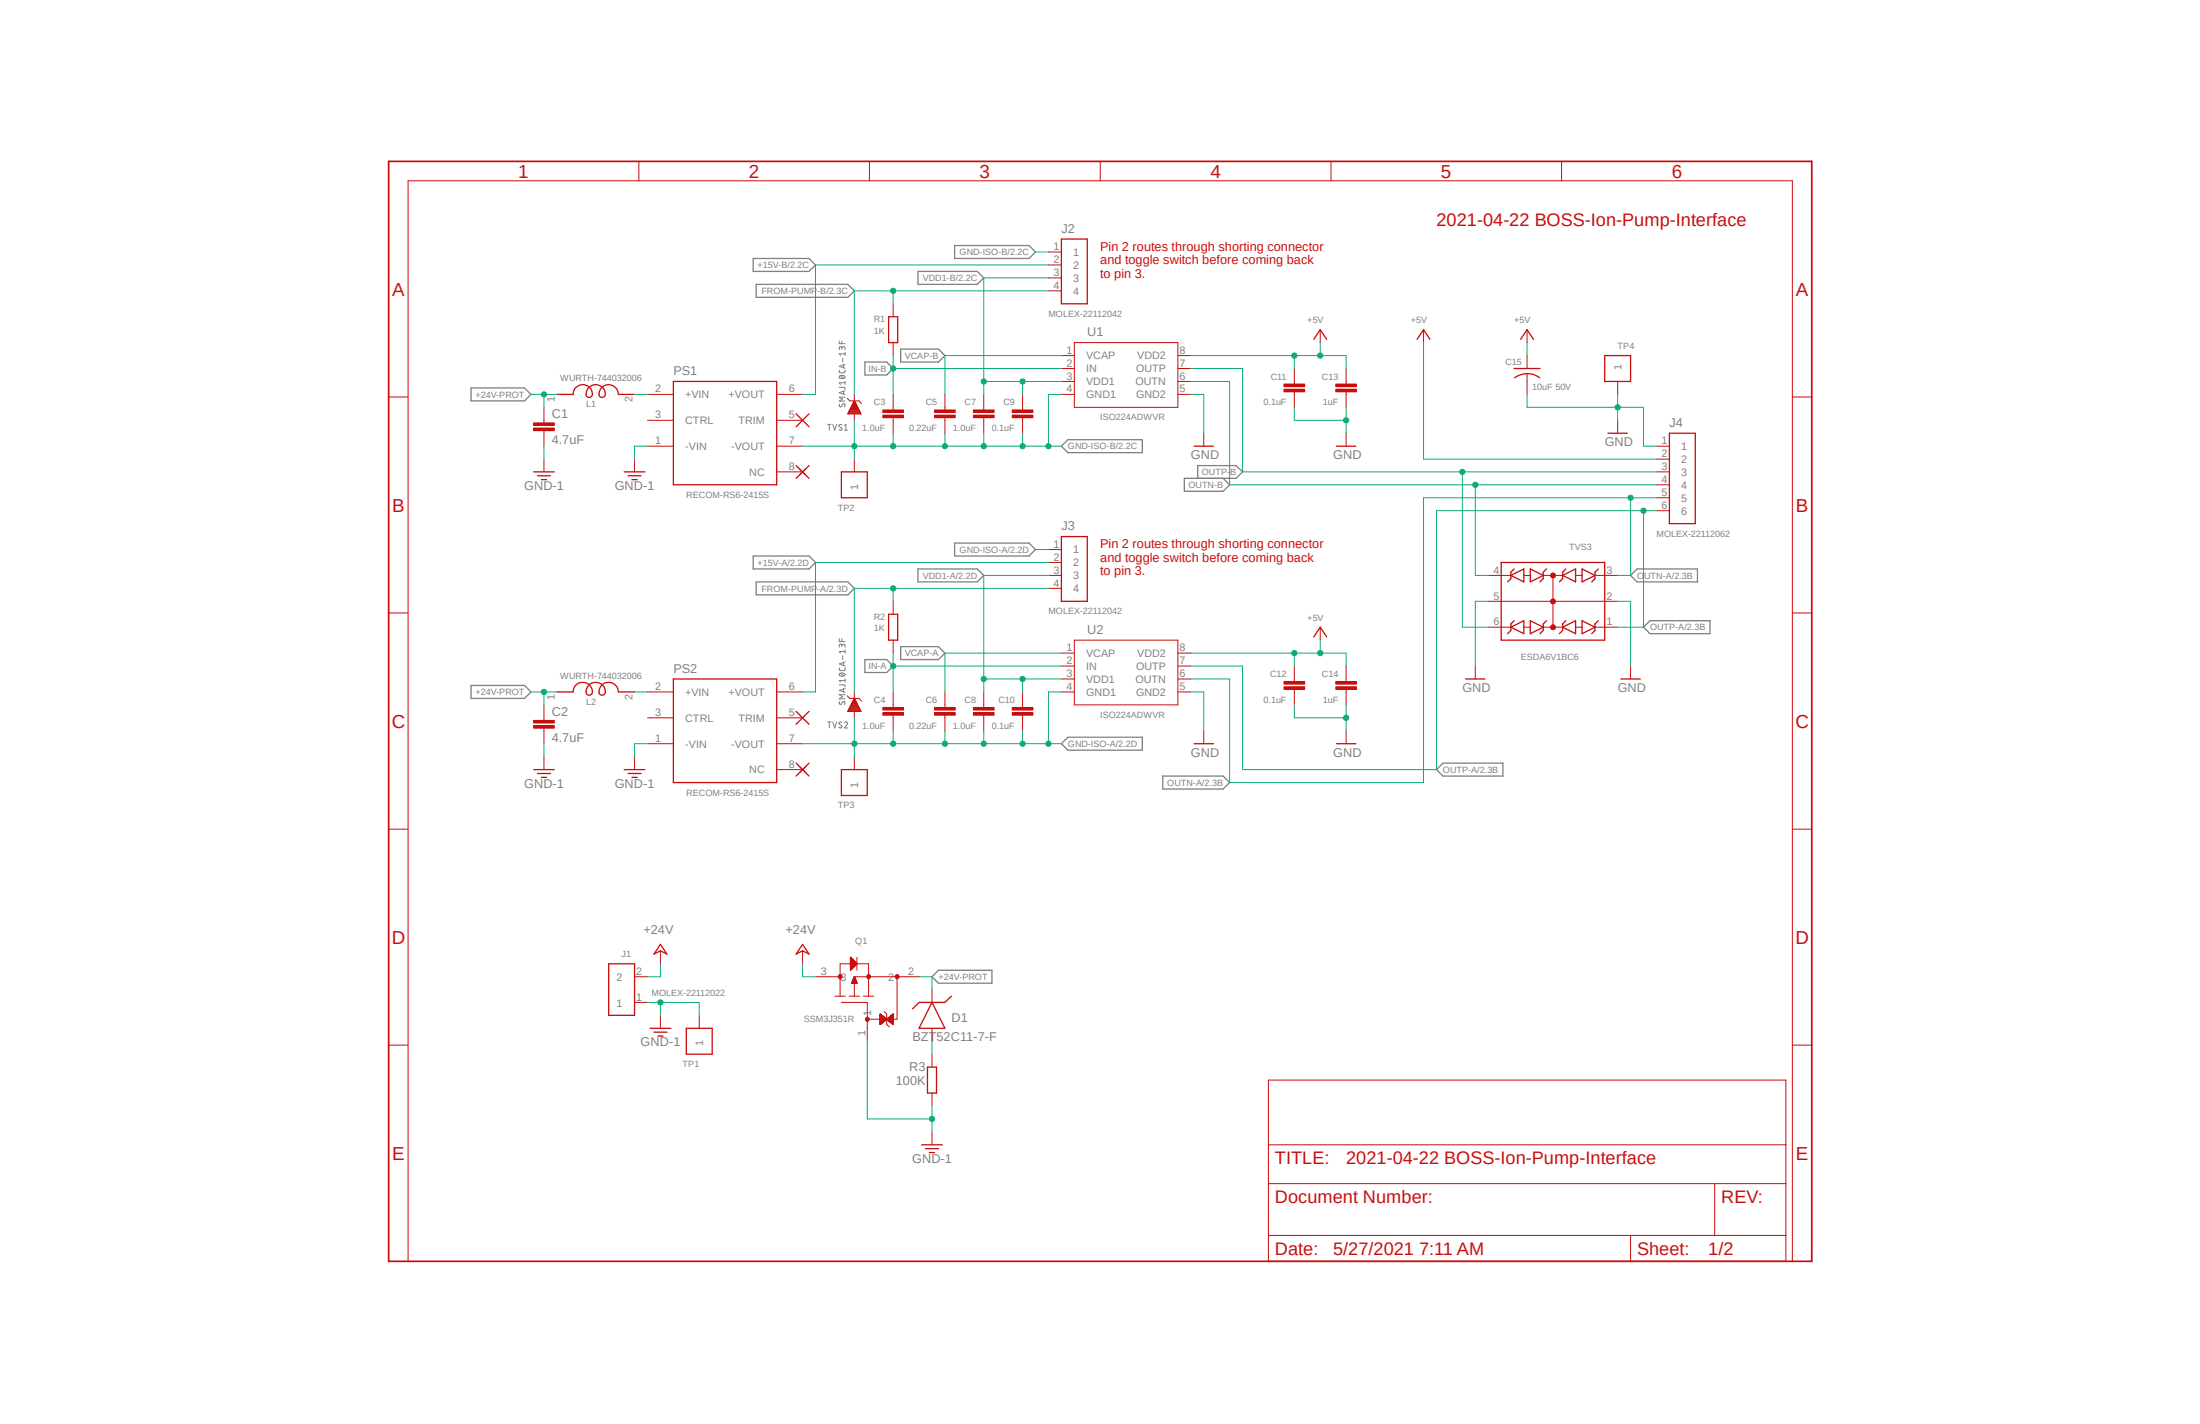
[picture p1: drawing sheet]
<svg xmlns="http://www.w3.org/2000/svg" width="432mm" height="279mm" viewBox="0 0 432 279" stroke-linecap="round" stroke-linejoin="round" font-family="sans-serif">
<path d="M75.8 31.3l280.2 216.7M356 31.3l-280.2 216.7" fill="none" stroke="#fff" stroke-width=".2"/>
<g fill="none" stroke="#808080" stroke-width=".2">
<path d="M164.7 76h1l.2 .4M164.7 72.6l.1 .5 .2 .1 .7-.1 .2-.5M164.7 66.9v.5h1.2M164.8 73.8l.7-.1 .4 .3a.65 .65 0 0 1-1.2 0zM164.8 79.3l-.1 .4 .3 .1 .5-.6h.2l.2 .3-.2 .3M165 73.7l.6 .6M165.2 68.3l.1-.1a.31 .31 0 0 1 .3-.2 .31 .31 0 0 1 .3 .3v.3M165.2 68.5v-.4l-.3-.1-.1 .1-.1 .5M165.2 66.9v.5M165.4 70.3v.7M165.6 71.6v.6M165.6 76.8v.5"/>
<path d="M165.9 77.9h-1.2l.7 .4-.7 .4h1.2M165.9 76.7l-1.2 .3 1.2 .4M165.9 69.1v.7M165.9 74.8v.6M165.9 75.1h-1.2l.3 .3M165.9 71.5l-1.2 .4 1.2 .4M165.9 69.4h-1.2l.3 .4M162.4 83.3h.7M162.8 83.3v1.1M163.4 83.3l.4 1.1 .4-1.1M165.2 83.4l-.3-.1-.3 .2 .6 .5v.3l-.1 .1-.5-.1M165.7 83.5l.3-.2v1.1"/>
<path d="M165.7 84.4h.7M164.7 134.4h1l.2 .3M164.7 131l.1 .5 .2 .1 .7-.1 .2-.5M164.7 125.3v.6h1.2M164.8 137.7l-.1 .4 .3 .1 .5-.6h.2a.41 .41 0 0 1 0 .7M164.8 132.1l.5-.1 .5 .2a.53 .53 0 0 1-.5 .5 .53 .53 0 0 1-.5-.5zM165 132.1l.6 .5M165.2 126.7a.32 .32 0 0 1 .3-.3 .32 .32 0 0 1 .4 .3v.3M165.2 126.9v-.4l-.3-.1-.2 .2v.4M165.2 125.3v.6M165.4 128.7v.8M165.6 130v.6"/>
<path d="M165.6 135.2v.6M165.9 127.5v.6M165.9 133.2v.6M165.9 136.3h-1.2l.7 .4-.7 .4h1.2M165.9 135.1l-1.2 .4 1.2 .3M165.9 133.5h-1.2l.3 .3M165.9 129.9l-1.2 .4 1.2 .4M165.9 127.8h-1.2l.3 .3M162.4 141.6h.7M162.8 141.6v1.2M163.4 141.6l.4 1.2 .4-1.2M165.2 141.8l-.3-.2-.3 .3 .5 .4 .1 .4-.2 .1-.4-.1"/>
<path d="M165.7 141.9a.32 .32 0 0 1 .5-.2 .32 .32 0 0 1 .1 .5l-.6 .6h.7"/>
</g>
<g fill="none" stroke="#808080" stroke-width=".25">
<path d="M147.8 50.7h11l1.3 1.3-1.3 1.3h-11zM148.4 55.8h18l1.3 1.3-1.3 1.2h-18zM180.2 53.3h11.6l1.3 1.2-1.3 1.3h-11.6zM187.4 48.2h14.6l1.2 1.2-1.2 1.3h-14.6zM92.5 76.1h10.5l1.2 1.3-1.2 1.3h-10.5zM169.8 71h4.2l1.3 1.3-1.3 1.3h-4.2zM176.8 68.5h7.4l1.3 1.3-1.3 1.2h-7.4zM209.6 86.3h14.6v2.5h-14.6l-1.3-1.3zM235.1 93.9v-2.5h7.5l1.3 1.2-1.3 1.3h-10.1v2.5h7.6l1.2-1.3-1.2-1.2M147.8 109.1h11l1.3 1.3-1.3 1.2h-11zM148.4 114.2h18l1.3 1.2-1.3 1.3h-18zM180.2 111.6h11.6l1.3 1.3-1.3 1.3h-11.6z"/>
<path d="M187.4 106.6h14.6l1.2 1.2-1.2 1.3h-14.6zM320 112.9l1.3-1.3h11.9v2.6h-11.9zM92.5 134.5h10.5l1.2 1.3-1.2 1.2h-10.5zM169.8 129.4h4.2l1.3 1.3-1.3 1.3h-4.2zM176.8 126.9h7.4l1.3 1.2-1.3 1.3h-7.4zM322.6 123.1l1.2-1.3h11.8v2.5h-11.8zM209.6 144.7h14.6v2.5h-14.6l-1.3-1.3zM228.2 152.3h11.9l1.2 1.2-1.2 1.3h-11.9zM281.9 151l1.3-1.3h11.8v2.6h-11.8zM182.9 191.6l1.3-1.2h10.5v2.5h-10.5z"/>
</g>
<path d="M109.3 77.4h3.2a1.88 1.88 0 0 1 2-1.9 1.88 1.88 0 0 1 1.7 2.1 .62 .62 0 0 1-.7 .4 .62 .62 0 0 1-.5-.6 1.88 1.88 0 0 1 2-1.9 1.88 1.88 0 0 1 1.7 2.1 .62 .62 0 0 1-.6 .4 .62 .62 0 0 1-.5-.6 1.91 1.91 0 0 1 1.9-1.9 1.91 1.91 0 0 1 1.9 1.9h3.1M132.2 74.8h20.2v20.3h-20.2z" fill="none" stroke="#c90d0c" stroke-width=".25"/>
<g fill="none" stroke="#c90d0c" stroke-width=".2">
<path d="M127.1 77.4h5.1M152.4 77.4h5.1M208.3 77.4h2.6M208.3 69.8h2.6M208.3 72.3h2.6M208.3 74.8h2.6M210.9 67.2h20.3v12.7h-20.3zM231.2 77.4h2.5M231.2 69.8h2.5M231.2 72.3h2.5M231.2 74.8h2.5M106.8 82.5v.5"/>
<path d="M106.8 84.5v.5M127.1 87.5h5.1M127.1 82.5h5.1M152.4 87.5h5.1M152.4 82.5h5.1M152.4 92.6h5.1M156.9 92l1.3 1.2M158.2 92l-1.3 1.2"/>
</g>
<path d="M104.7 84h4.1v.5h-4.1z" fill-rule="evenodd" fill="#c90d0c"/>
<path d="M104.7 84h4.1v.5h-4.1z" fill="none" stroke="#c90d0c" stroke-width=".2"/>
<path d="M104.7 83h4.1v.5h-4.1z" fill-rule="evenodd" fill="#c90d0c"/>
<path d="M106.8 79.9v2.6M264.2 74.8v.6M264.2 76.9v.5M104.7 83h4.1v.5h-4.1zM106.8 85v2.5M236.3 85v2.5" fill="none" stroke="#c90d0c" stroke-width=".2"/>
<path d="M234.4 87.5h3.8" fill="none" stroke="#c90d0c" stroke-width=".25"/>
<path d="M262.2 76.4h4v.5h-4z" fill-rule="evenodd" fill="#c90d0c"/>
<path d="M262.2 76.4h4v.5h-4z" fill="none" stroke="#c90d0c" stroke-width=".2"/>
<path d="M262.2 75.4h4v.5h-4z" fill-rule="evenodd" fill="#c90d0c"/>
<path d="M254 74.8v.6M254 76.9v.5M262.2 75.4h4v.5h-4zM264.2 72.3v2.5M264.2 77.4v2.5" fill="none" stroke="#c90d0c" stroke-width=".2"/>
<path d="M252 76.4h4.1v.5h-4.1z" fill-rule="evenodd" fill="#c90d0c"/>
<path d="M252 76.4h4.1v.5h-4.1z" fill="none" stroke="#c90d0c" stroke-width=".2"/>
<path d="M252 75.4h4.1v.5h-4.1z" fill-rule="evenodd" fill="#c90d0c"/>
<path d="M175.3 79.9v.5M252 75.4h4.1v.5h-4.1zM254 72.3v2.5M254 77.4v2.5M259.1 64.7v2.5M106.8 90.1v2.5M124.5 90.1v2.5M175.3 82v.5M264.2 85v2.5M129.6 199.2v2.6" fill="none" stroke="#c90d0c" stroke-width=".2"/>
<path d="M257.9 66.6l1.2-1.9 1.3 1.9M104.7 92.6h4.1M105.5 93.3h2.5M106.3 94.1h1M122.5 92.6h4.1M123.3 93.3h2.5M124 94.1h1.1M262.3 87.5h3.8M127.6 201.8h4.1M128.4 202.5h2.5M129.1 203.3h1" fill="none" stroke="#c90d0c" stroke-width=".25"/>
<path d="M173.3 81.4h4v.6h-4z" fill-rule="evenodd" fill="#c90d0c"/>
<path d="M173.3 81.4h4v.6h-4z" fill="none" stroke="#c90d0c" stroke-width=".2"/>
<path d="M173.3 80.4h4v.5h-4z" fill-rule="evenodd" fill="#c90d0c"/>
<g fill="none" stroke="#c90d0c" stroke-width=".2">
<path d="M175.3 59.6v2.5M205.8 49.4h2.5M205.8 52h2.5M205.8 54.5h2.5M205.8 57.1h2.5M175.3 67.2v2.6M175.3 77.4v2.5M173.3 80.4h4v.5h-4zM175.3 82.5v2.5M127.1 135.8h5.1M152.4 135.8h5.1M208.3 135.8h2.6"/>
<path d="M208.3 128.1h2.6M208.3 130.7h2.6M208.3 133.2h2.6M210.9 125.6h20.3v12.7h-20.3zM231.2 135.8h2.5M231.2 128.1h2.5M231.2 130.7h2.5M231.2 133.2h2.5M106.8 140.8v.6M106.8 142.9v.5M127.1 145.9h5.1M127.1 140.8h5.1"/>
<path d="M152.4 145.9h5.1M152.4 140.8h5.1M152.4 151h5.1M156.9 150.4l1.3 1.2M158.2 150.4l-1.3 1.2"/>
</g>
<path d="M208.3 46.9h5.1v12.7h-5.1zM174.4 62.1h1.8v5.1h-1.8zM109.3 135.8h3.2a1.88 1.88 0 0 1 2-1.9 1.88 1.88 0 0 1 1.7 2.2 .62 .62 0 0 1-.7 .3 .62 .62 0 0 1-.5-.6 1.88 1.88 0 0 1 2-1.9 1.88 1.88 0 0 1 1.7 2.2 .62 .62 0 0 1-.7 .3 .62 .62 0 0 1-.4-.6 1.91 1.91 0 0 1 1.9-1.9 1.91 1.91 0 0 1 1.9 1.9h3.1M132.2 133.2h20.2v20.3h-20.2z" fill="none" stroke="#c90d0c" stroke-width=".25"/>
<path d="M104.7 142.4h4.1v.5h-4.1z" fill-rule="evenodd" fill="#c90d0c"/>
<path d="M104.7 142.4h4.1v.5h-4.1z" fill="none" stroke="#c90d0c" stroke-width=".2"/>
<path d="M104.7 141.4h4.1v.5h-4.1z" fill-rule="evenodd" fill="#c90d0c"/>
<path d="M106.8 138.3v2.5M264.2 133.2v.5M264.2 135.3v.5M104.7 141.4h4.1v.5h-4.1zM106.8 143.4v2.5M236.3 143.4v2.5" fill="none" stroke="#c90d0c" stroke-width=".2"/>
<path d="M234.4 145.9h3.8" fill="none" stroke="#c90d0c" stroke-width=".25"/>
<path d="M262.2 134.7h4v.6h-4z" fill-rule="evenodd" fill="#c90d0c"/>
<path d="M262.2 134.7h4v.6h-4z" fill="none" stroke="#c90d0c" stroke-width=".2"/>
<path d="M262.2 133.7h4v.5h-4z" fill-rule="evenodd" fill="#c90d0c"/>
<path d="M254 133.2v.5M254 135.3v.5M262.2 133.7h4v.5h-4zM264.2 130.7v2.5M264.2 135.8v2.5" fill="none" stroke="#c90d0c" stroke-width=".2"/>
<path d="M252 134.7h4.1v.6h-4.1z" fill-rule="evenodd" fill="#c90d0c"/>
<path d="M252 134.7h4.1v.6h-4.1z" fill="none" stroke="#c90d0c" stroke-width=".2"/>
<path d="M252 133.7h4.1v.5h-4.1z" fill-rule="evenodd" fill="#c90d0c"/>
<path d="M175.3 138.3v.5M252 133.7h4.1v.5h-4.1zM254 130.7v2.5M254 135.8v2.5M259.1 123.1v2.5M106.8 148.5v2.5M124.5 148.5v2.5M175.3 140.3v.5M264.2 143.4v2.5" fill="none" stroke="#c90d0c" stroke-width=".2"/>
<path d="M257.9 125l1.2-1.9 1.3 1.9M104.7 151h4.1M105.5 151.8h2.5M106.3 152.5h1M122.5 151h4.1M123.3 151.8h2.5M124 152.5h1.1M262.3 145.9h3.8" fill="none" stroke="#c90d0c" stroke-width=".25"/>
<path d="M173.3 139.8h4v.5h-4z" fill-rule="evenodd" fill="#c90d0c"/>
<path d="M173.3 139.8h4v.5h-4z" fill="none" stroke="#c90d0c" stroke-width=".2"/>
<path d="M173.3 138.8h4v.5h-4z" fill-rule="evenodd" fill="#c90d0c"/>
<g fill="none" stroke="#c90d0c" stroke-width=".2">
<path d="M185.5 79.9v.5M279.4 64.7v2.5M185.5 82v.5M317.5 82.5v2.5M325.1 87.5h2.6M325.1 90.1h2.6M325.1 92.6h2.6M325.1 95.1h2.6M325.1 97.7h2.6M175.3 118v2.5M205.8 107.8h2.5M205.8 110.4h2.5"/>
<path d="M205.8 112.9h2.5M205.8 115.4h2.5M325.1 100.2h2.6M173.3 138.8h4v.5h-4zM175.3 125.6v2.5M175.3 135.8v2.5M175.3 140.8v2.6M124.5 196.7h2.6M124.5 191.6h2.6M129.6 186.6v2.5"/>
</g>
<path d="M278.1 66.6l1.3-1.9 1.3 1.9M315.6 85h3.8M327.7 85h5v17.7h-5zM208.3 105.3h5.1v12.7h-5.1zM174.4 120.5h1.8v5.1h-1.8zM119.5 189.1h5v10.1h-5zM129.6 185.3l1.3 1.9-1.3-.6-1.2 .6z" fill="none" stroke="#c90d0c" stroke-width=".25"/>
<path d="M183.4 81.4h4.1v.6h-4.1z" fill-rule="evenodd" fill="#c90d0c"/>
<path d="M183.4 81.4h4.1v.6h-4.1z" fill="none" stroke="#c90d0c" stroke-width=".2"/>
<path d="M183.4 80.4h4.1v.5h-4.1z" fill-rule="evenodd" fill="#c90d0c"/>
<path d="M185.5 77.4v2.5M193.1 79.9v.5M183.4 80.4h4.1v.5h-4.1zM185.5 82.5v2.5M193.1 82v.5" fill="none" stroke="#c90d0c" stroke-width=".2"/>
<path d="M191.1 81.4h4v.6h-4z" fill-rule="evenodd" fill="#c90d0c"/>
<path d="M191.1 81.4h4v.6h-4z" fill="none" stroke="#c90d0c" stroke-width=".2"/>
<path d="M191.1 80.4h4v.5h-4z" fill-rule="evenodd" fill="#c90d0c"/>
<path d="M193.1 77.4v2.5M200.7 79.9v.5M191.1 80.4h4v.5h-4zM193.1 82.5v2.5M200.7 82v.5" fill="none" stroke="#c90d0c" stroke-width=".2"/>
<path d="M198.7 81.4h4v.6h-4z" fill-rule="evenodd" fill="#c90d0c"/>
<path d="M198.7 81.4h4v.6h-4z" fill="none" stroke="#c90d0c" stroke-width=".2"/>
<path d="M198.7 80.4h4v.5h-4z" fill-rule="evenodd" fill="#c90d0c"/>
<path d="M200.7 77.4v2.5M198.7 80.4h4v.5h-4zM200.7 82.5v2.5M185.5 138.3v.5M185.5 140.3v.5" fill="none" stroke="#c90d0c" stroke-width=".2"/>
<path d="M183.4 139.8h4.1v.5h-4.1z" fill-rule="evenodd" fill="#c90d0c"/>
<path d="M183.4 139.8h4.1v.5h-4.1z" fill="none" stroke="#c90d0c" stroke-width=".2"/>
<path d="M183.4 138.8h4.1v.5h-4.1z" fill-rule="evenodd" fill="#c90d0c"/>
<path d="M183.4 138.8h4.1v.5h-4.1zM185.5 135.8v2.5M193.1 138.3v.5M185.5 140.8v2.6M193.1 140.3v.5" fill="none" stroke="#c90d0c" stroke-width=".2"/>
<path d="M191.1 139.8h4v.5h-4z" fill-rule="evenodd" fill="#c90d0c"/>
<path d="M191.1 139.8h4v.5h-4z" fill="none" stroke="#c90d0c" stroke-width=".2"/>
<path d="M191.1 138.8h4v.5h-4z" fill-rule="evenodd" fill="#c90d0c"/>
<path d="M191.1 138.8h4v.5h-4zM193.1 135.8v2.5M200.7 138.3v.5M193.1 140.8v2.6M200.7 140.3v.5" fill="none" stroke="#c90d0c" stroke-width=".2"/>
<path d="M198.7 139.8h4v.5h-4z" fill-rule="evenodd" fill="#c90d0c"/>
<path d="M198.7 139.8h4v.5h-4z" fill="none" stroke="#c90d0c" stroke-width=".2"/>
<path d="M198.7 138.8h4v.5h-4z" fill-rule="evenodd" fill="#c90d0c"/>
<g fill="none" stroke="#c90d0c" stroke-width=".2">
<path d="M166.3 78.1l.5 .6h1.8l.5 .5M167.7 77.4v1.3M167.7 81.2v1.3M294.6 112.9h1.9M294.6 118h20.4M299.1 112.9h1.3M302.9 112.9h3.8M304.8 112.9v10.2M309.2 112.9h1.3M313.1 112.9h1.9M166.3 136.5l.5 .5h1.8l.5 .5M167.7 135.8v1.2"/>
<path d="M167.7 139.6v1.2M198.7 138.8h4v.5h-4zM200.7 135.8v2.5M294.6 123.1h1.9M299.1 123.1h1.3M302.9 123.1h3.8M309.2 123.1h1.3M313.1 123.1h1.9M200.7 140.8v2.6"/>
</g>
<g fill="none" stroke="#c90d0c" stroke-width=".25">
<path d="M167 79.9h1.4M167.1 79.8h1.1M167.3 79.5h.8M167.3 79.4h.8M167.4 79.2h.6M167.5 79h.4M167.6 78.8h.2M167.7 78.7l1.3 2.5h-2.6zM166.5 81.1h2.4M166.6 80.9h2.2M166.7 80.7h2M166.8 80.5h1.8"/>
<path d="M166.9 80.3h1.6M167 80.1h1.4M294.6 110.4h20.4v15.2h-20.4zM296.5 112.9l2.6-1.3v2.6zM297.2 111.6l-.7 .7v1.2l-.6 .7M300.4 111.6l2.5 1.3-2.5 1.3zM303.5 111.6l-.6 .7v1.2l-.6 .7M306.7 112.9l2.5-1.3v2.6zM307.3 111.6l-.6 .7v1.2l-.6 .7M310.5 111.6l2.6 1.3-2.6 1.3zM313.7 111.6l-.6 .7v1.2l-.7 .7M166.5 139.3h2.3"/>
<path d="M166.6 139.1h2.1M166.8 138.9h1.9M166.8 138.8h1.8M166.9 138.6h1.5M167 138.4h1.4M167.1 138.2h1.2M167.2 138h1M167.3 137.8h.8M167.4 137.6h.6M167.5 137.4h.4M167.6 137.2h.2M167.7 137l1.3 2.6h-2.6z"/>
<path d="M167.7 137v.1M296.5 123.1l2.6-1.3v2.5zM297.2 121.8l-.7 .6v1.3l-.6 .6M300.4 121.8l2.5 1.3-2.5 1.2zM303.5 121.8l-.6 .6v1.3l-.6 .6M306.7 123.1l2.5-1.3v2.5zM307.3 121.8l-.6 .6v1.3l-.6 .6M310.5 121.8l2.6 1.3-2.6 1.2zM313.7 121.8l-.6 .6v1.3l-.7 .6"/>
</g>
<path d="M304.5 122.7l.3-.1 .4 .1 .1 .4-.1 .3-.4 .2-.3-.2-.2-.3z" fill-rule="evenodd" fill="#c90d0c"/>
<path d="M304.5 122.7l.3-.1 .4 .1 .1 .4-.1 .3-.4 .2-.3-.2-.2-.3z" fill="none" stroke="#c90d0c" stroke-width=".2"/>
<path d="M304.5 117.6l.3-.1 .4 .1 .1 .4-.1 .4-.4 .1-.3-.1-.2-.4z" fill-rule="evenodd" fill="#c90d0c"/>
<path d="M304.5 117.6l.3-.1 .4 .1 .1 .4-.1 .4-.4 .1-.3-.1-.2-.4z" fill="none" stroke="#c90d0c" stroke-width=".2"/>
<path d="M304.5 112.6l.3-.2 .4 .2 .1 .3-.1 .4-.4 .1-.3-.1-.2-.4z" fill-rule="evenodd" fill="#c90d0c"/>
<g fill="none" stroke="#c90d0c" stroke-width=".2">
<path d="M125.4 31.7v3.8M170.6 31.7v3.8M215.9 31.7v3.8M261.2 31.7v3.8M306.5 31.7v3.8M76.3 77.9h3.8M299.7 64.7v2.5M299.7 69.8v2.5M299.7 73.3v4.1M317.5 74.8v2.6M351.8 77.9h3.8M167.7 90.1v2.5"/>
<path d="M292.1 112.9h2.5M292.1 118h2.5M304.5 112.6l.3-.2 .4 .2 .1 .3-.1 .4-.4 .1-.3-.1-.2-.4zM315 112.9h2.5M315 118h2.5M76.3 120.3h3.8M289.6 130.7v2.5M292.1 123.1h2.5M315 123.1h2.5M320 130.7v2.5M351.8 120.3h3.8M167.7 148.5v2.5"/>
<path d="M76.3 162.7h3.8M351.8 162.7h3.8M137.2 199.2v2.6M157.5 186.6v2.5M160.1 191.6h4.8M163.9 195.5h2M164.9 195.5v-6.4h5.6v6.4M165.1 196.7h5.1v7.6M166.7 195.5h2M166.9 187.8v2.6M166.9 187.8l1.3 1.3-1.3 1.3M166.9 190.4h.1"/>
<path d="M166.9 190.3h.1M166.9 190.2h.1M166.9 190.2h.2M166.9 190.1h.3M166.9 190h.4M166.9 189.9h.4M166.9 189.9h.5M166.9 189.8h.6M166.9 189.7h.7M166.9 189.6h.8M166.9 189.5h.9M166.9 189.4h1"/>
<path d="M166.9 189.3h1.1M166.9 189.1h1.2M166.9 189.1h1.3M166.9 189h1.2M166.9 188.9h1.2M166.9 188.8h1.1M166.9 188.8h1M166.9 188.7h1M166.9 188.7h.9M166.9 188.6h.9M166.9 188.6h.8M166.9 188.5h.7"/>
<path d="M166.9 188.4h.7M166.9 188.4h.6M166.9 188.3h.6M166.9 188.3h.5M166.9 188.2h.4M166.9 188.1h.4M166.9 188.1h.3M166.9 188h.3M166.9 188h.2M166.9 187.9h.1M166.9 187.8h.1M167.2 192.9h1"/>
<path d="M167.2 192.8h1M167.2 192.8h.9M167.3 192.7h.8M167.3 192.6h.8M167.3 192.5h.8M167.3 192.4h.7M167.4 192.4h.6M167.4 192.3h.6M167.4 192.2h.5M167.5 192.2h.4M167.5 189.8l-.6 .1M167.5 192.1h.4"/>
<path d="M167.5 192h.4M167.6 191.9h.2M167.6 191.8h.2M167.7 192.9v2.6M167.7 191.6h12.7M167.7 191.6l.5 1.3h-1zM167.7 191.6l-.1 .1M167.8 189.5l-.9 .1M168.1 189.2h-1.2M168.2 187.8v2.6M169.5 195.5h2M172.8 199v2"/>
<path d="M172.8 199l2.5 2M172.8 199.9h1.2M172.8 199.9h1.1M172.8 199.8h1M172.8 199.7h.9M172.8 199.6h.8M172.8 199.6h.7M172.8 199.5h.6M172.8 199.4h.6M172.8 199.3h.5M172.8 199.3h.4M172.8 199.3h.3"/>
<path d="M172.8 199.2h.3M172.8 199.2h.2M172.8 199.1h.2M172.8 199.1h.1M172.8 199h.1M173.5 198.5l.5 .5v2l.5 .5M174.1 199.9h1.2M174.2 199.9h1.1M174.2 199.8h1.1M174.3 199.8h1M174.4 199.7h.9M174.5 199.6h.8"/>
<path d="M174.6 199.6h.7M174.6 199.5h.7M174.7 199.5h.6M174.8 199.4h.5M174.8 199.3h.5M174.9 199.3h.4M175 199.3h.3M175 199.2h.3M175.1 199.1h.2M175.3 199h.1M175.3 199l-2.5 2M175.3 199v2"/>
<path d="M175.3 199v.1h-.2M176.1 191.6v8.4h-5.9M182.9 194.2v2.5M76.3 205.1h3.8M172.8 201h.1M172.8 200.9h.2M172.8 200.8h.2M172.8 200.8h.3M172.8 200.7h.3M172.8 200.7h.4M172.8 200.6h.6M172.8 200.5h.6"/>
<path d="M172.8 200.4h.7M172.8 200.4h.8M172.8 200.3h.9M172.8 200.2h1M172.8 200.2h1.1M172.8 200.1h1.1M172.8 200.1h1.2M172.9 200.9l-.1 .1M173.3 200.6l-.5 .1M173.7 200.3l-.9 .1M174.1 200.1h1.2M174.2 200.1h1.1"/>
<path d="M174.2 200.2h1.1M174.3 200.2h1M174.4 200.3h.9M174.5 200.4h.8M174.6 200.4h.7M174.6 200.5h.7M174.7 200.5h.6M174.8 200.6h.5M174.9 200.7h.4M175 200.7h.3M175 200.8h.3M175.1 200.9h.2"/>
<path d="M175.2 200.9h.1M175.3 201h.1M182.9 201.8v2.5M182.9 206.8v2.6M182.9 214.5v2.5M249 211.9h101.5v35.6h-101.5zM351.8 205.1h3.8M182.9 222.1v2.5M249 232.2h101.5M249 224.6h101.5M336.5 232.2v10.2M80.1 247.5v-212h271.7v212"/>
<path d="M249 242.4h101.5M320 242.4v5.1"/>
</g>
<g fill="none" stroke="#c90d0c" stroke-width=".25">
<path d="M297.2 72.3h5.1M298.4 66.6l1.3-1.9 1.3 1.9M299.7 73.3a4 4 0 0 1 2.5 .8M299.7 73.3a4.4 4.4 0 0 0-2.4 .8M315 69.8h5v5h-5zM156.3 81.2l2.5 2.5M156.3 91.4l2.5 2.5M158.8 81.2l-2.5 2.5M158.8 91.4l-2.5 2.5M165.1 92.6h5.1v5.1h-5.1zM156.3 139.6l2.5 2.5M158.8 139.6l-2.5 2.5"/>
<path d="M287.7 133.2h3.8M318.1 133.2h3.8M156.3 149.7l2.5 2.6M158.8 149.7l-2.5 2.6M165.1 151h5.1v5.1h-5.1zM157.5 185.3l1.3 1.9-1.3-.6-1.2 .6zM182.9 196.7l2.6 5.1h-5.1zM186.7 195.5l-1.2 1.2h-5.1l-1.3 1.3M134.7 201.8h5.1v5h-5.1zM182 209.4h1.8v5.1h-1.8zM180.9 224.6h4.1M181.7 225.4h2.5"/>
<path d="M182.4 226.1h1"/>
</g>
<path d="M76.3 31.7h279.3v215.8h-279.3z" fill="none" stroke="#c90d0c" stroke-width=".34"/>
<g fill="none" stroke="#c90d0c" stroke-width=".51">
<circle cx="164.9" cy="191.6" r=".25"/>
<circle cx="170.2" cy="200" r=".24"/>
<circle cx="170.5" cy="191.6" r=".25"/>
<circle cx="176.1" cy="191.6" r=".25"/>
</g>
<path d="M233.7 77.4h2.6v7.6M254 79.9v2.6h10.2v-2.6" fill="none" stroke="#0dab76" stroke-width=".2"/>
<circle cx="264.2" cy="82.5" r=".51" fill="#0dab76"/>
<g fill="none" stroke="#0dab76" stroke-width=".2">
<path d="M264.2 82.5v2.5M233.7 135.8h2.6v7.6M254 138.3v2.5h10.2v-2.5"/>
<circle cx="264.2" cy="82.5" r=".51"/>
</g>
<circle cx="264.2" cy="140.8" r=".51" fill="#0dab76"/>
<g fill="none" stroke="#0dab76" stroke-width=".2">
<path d="M317.5 79.9h5.1v7.6h2.5M317.5 77.4v5.1M264.2 140.8v2.6"/>
<circle cx="264.2" cy="140.8" r=".51"/>
</g>
<circle cx="317.5" cy="79.9" r=".51" fill="#0dab76"/>
<g fill="none" stroke="#0dab76" stroke-width=".2">
<path d="M124.5 77.4h2.6M208.3 69.8h-22.8v7.6M299.7 77.4v2.5h17.8M320 97.7v15.2h-2.5M325.1 97.7h-45.7v55.8h-38.1v-20.3h-7.6M292.1 118h-2.5v12.7M317.5 118h2.5v12.7M129.6 189.1v2.5h-2.5M157.5 189.1v2.5h2.6"/>
<circle cx="317.5" cy="79.9" r=".51"/>
</g>
<circle cx="320" cy="97.7" r=".51" fill="#0dab76"/>
<g fill="none" stroke="#0dab76" stroke-width=".2">
<path d="M322.6 100.2v22.9h-5.1M325.1 100.2h-43.2v50.8h-38v-20.3h-10.2"/>
<circle cx="320" cy="97.7" r=".51"/>
</g>
<circle cx="322.6" cy="100.2" r=".51" fill="#0dab76"/>
<g fill="none" stroke="#0dab76" stroke-width=".2">
<path d="M233.7 69.8h30.5v2.5M254 69.8v2.5"/>
<circle cx="322.6" cy="100.2" r=".51"/>
</g>
<circle cx="254" cy="69.8" r=".51" fill="#0dab76"/>
<g fill="none" stroke="#0dab76" stroke-width=".2">
<path d="M259.1 67.2v2.6"/>
<circle cx="254" cy="69.8" r=".51"/>
</g>
<circle cx="259.1" cy="69.8" r=".51" fill="#0dab76"/>
<g fill="none" stroke="#0dab76" stroke-width=".2">
<path d="M233.7 128.1h30.5v2.6M254 128.1v2.6"/>
<circle cx="259.1" cy="69.8" r=".51"/>
</g>
<circle cx="254" cy="128.1" r=".51" fill="#0dab76"/>
<g fill="none" stroke="#0dab76" stroke-width=".2">
<path d="M259.1 125.6v2.5"/>
<circle cx="254" cy="128.1" r=".51"/>
</g>
<circle cx="259.1" cy="128.1" r=".51" fill="#0dab76"/>
<g fill="none" stroke="#0dab76" stroke-width=".2">
<path d="M279.4 67.2v22.9h45.7M299.7 67.2v2.6M106.8 87.5v2.6M127.1 87.5h-2.6v2.6M106.8 145.9v2.6M127.1 145.9h-2.6v2.6M127.1 196.7h10.1M129.6 196.7v2.5"/>
<circle cx="259.1" cy="128.1" r=".51"/>
</g>
<circle cx="129.6" cy="196.7" r=".51" fill="#0dab76"/>
<g fill="none" stroke="#0dab76" stroke-width=".2">
<path d="M137.2 196.7v2.5M170.2 204.3v15.2h12.7M182.9 217v5.1"/>
<circle cx="129.6" cy="196.7" r=".51"/>
</g>
<circle cx="182.9" cy="219.5" r=".51" fill="#0dab76"/>
<g fill="none" stroke="#0dab76" stroke-width=".2">
<path d="M175.3 72.3h33M175.3 69.8v7.6"/>
<circle cx="182.9" cy="219.5" r=".51"/>
</g>
<circle cx="175.3" cy="72.3" r=".51" fill="#0dab76"/>
<g fill="none" stroke="#0dab76" stroke-width=".2">
<path d="M208.3 74.8h-7.6v2.6"/>
<circle cx="175.3" cy="72.3" r=".51"/>
</g>
<circle cx="200.7" cy="74.8" r=".51" fill="#0dab76"/>
<g fill="none" stroke="#0dab76" stroke-width=".2">
<path d="M193.1 54.5v22.9M193.1 74.8h7.6"/>
<circle cx="200.7" cy="74.8" r=".51"/>
</g>
<circle cx="193.1" cy="74.8" r=".51" fill="#0dab76"/>
<g fill="none" stroke="#0dab76" stroke-width=".2">
<path d="M175.3 57.1v2.5M193.1 54.5h12.7M205.8 57.1h-38.1v20.3"/>
<circle cx="193.1" cy="74.8" r=".51"/>
</g>
<circle cx="175.3" cy="57.1" r=".51" fill="#0dab76"/>
<g fill="none" stroke="#0dab76" stroke-width=".2">
<path d="M205.8 52h-45.7v25.4h-2.6M124.5 135.8h2.6M175.3 130.7h33M175.3 128.1v7.7M208.3 128.1h-22.8v7.7"/>
<circle cx="175.3" cy="57.1" r=".51"/>
</g>
<circle cx="175.3" cy="130.7" r=".51" fill="#0dab76"/>
<g fill="none" stroke="#0dab76" stroke-width=".2">
<path d="M208.3 133.2h-7.6v2.6"/>
<circle cx="175.3" cy="130.7" r=".51"/>
</g>
<circle cx="200.7" cy="133.2" r=".51" fill="#0dab76"/>
<g fill="none" stroke="#0dab76" stroke-width=".2">
<path d="M193.1 112.9v22.9M193.1 133.2h7.6"/>
<circle cx="200.7" cy="133.2" r=".51"/>
</g>
<circle cx="193.1" cy="133.2" r=".51" fill="#0dab76"/>
<g fill="none" stroke="#0dab76" stroke-width=".2">
<path d="M185.5 85v2.5h15.2v-2.5M193.1 85v2.5M193.1 112.9h12.7M205.8 110.4h-45.7v25.4h-2.6"/>
<circle cx="193.1" cy="133.2" r=".51"/>
</g>
<circle cx="193.1" cy="87.5" r=".51" fill="#0dab76"/>
<g fill="none" stroke="#0dab76" stroke-width=".2">
<path d="M200.7 87.5h5.1"/>
<circle cx="193.1" cy="87.5" r=".51"/>
</g>
<circle cx="200.7" cy="87.5" r=".51" fill="#0dab76"/>
<g fill="none" stroke="#0dab76" stroke-width=".2">
<path d="M208.3 77.4h-2.5v10.1"/>
<circle cx="200.7" cy="87.5" r=".51"/>
</g>
<circle cx="185.5" cy="87.5" r=".51" fill="#0dab76"/>
<g fill="none" stroke="#0dab76" stroke-width=".2">
<path d="M157.5 87.5h28M175.3 85v2.5"/>
<circle cx="185.5" cy="87.5" r=".51"/>
</g>
<circle cx="175.3" cy="87.5" r=".51" fill="#0dab76"/>
<g fill="none" stroke="#0dab76" stroke-width=".2">
<path d="M205.8 87.5h2.5"/>
<circle cx="175.3" cy="87.5" r=".51"/>
</g>
<circle cx="205.8" cy="87.5" r=".51" fill="#0dab76"/>
<g fill="none" stroke="#0dab76" stroke-width=".2">
<path d="M167.7 82.5v5"/>
<circle cx="205.8" cy="87.5" r=".51"/>
</g>
<circle cx="167.7" cy="87.5" r=".51" fill="#0dab76"/>
<g fill="none" stroke="#0dab76" stroke-width=".2">
<path d="M203.2 49.4h2.6M167.7 87.5v2.6M203.2 107.8h2.6M185.5 143.4v2.5h15.2v-2.5M193.1 143.4v2.5"/>
<circle cx="167.7" cy="87.5" r=".51"/>
</g>
<circle cx="193.1" cy="145.9" r=".51" fill="#0dab76"/>
<g fill="none" stroke="#0dab76" stroke-width=".2">
<path d="M200.7 145.9h5.1"/>
<circle cx="193.1" cy="145.9" r=".51"/>
</g>
<circle cx="200.7" cy="145.9" r=".51" fill="#0dab76"/>
<g fill="none" stroke="#0dab76" stroke-width=".2">
<path d="M208.3 135.8h-2.5v10.1"/>
<circle cx="200.7" cy="145.9" r=".51"/>
</g>
<circle cx="185.5" cy="145.9" r=".51" fill="#0dab76"/>
<g fill="none" stroke="#0dab76" stroke-width=".2">
<path d="M157.5 145.9h28M175.3 143.4v2.5"/>
<circle cx="185.5" cy="145.9" r=".51"/>
</g>
<circle cx="175.3" cy="145.9" r=".51" fill="#0dab76"/>
<g fill="none" stroke="#0dab76" stroke-width=".2">
<path d="M205.8 145.9h2.5"/>
<circle cx="175.3" cy="145.9" r=".51"/>
</g>
<circle cx="205.8" cy="145.9" r=".51" fill="#0dab76"/>
<g fill="none" stroke="#0dab76" stroke-width=".2">
<path d="M167.7 140.8v5.1"/>
<circle cx="205.8" cy="145.9" r=".51"/>
</g>
<circle cx="167.7" cy="145.9" r=".51" fill="#0dab76"/>
<g fill="none" stroke="#0dab76" stroke-width=".2">
<path d="M175.3 115.4v2.6M205.8 115.4h-38.1v20.4M167.7 145.9v2.6"/>
<circle cx="167.7" cy="145.9" r=".51"/>
</g>
<circle cx="175.3" cy="115.4" r=".51" fill="#0dab76"/>
<g fill="none" stroke="#0dab76" stroke-width=".2">
<path d="M233.7 74.8h7.6v20.3h83.8M289.6 95.1v17.8h2.5"/>
<circle cx="175.3" cy="115.4" r=".51"/>
</g>
<circle cx="289.6" cy="95.1" r=".51" fill="#0dab76"/>
<g fill="none" stroke="#0dab76" stroke-width=".2">
<path d="M233.7 72.3h10.2v20.3h81.2M287 92.6v30.5h5.1"/>
<circle cx="289.6" cy="95.1" r=".51"/>
</g>
<circle cx="287" cy="92.6" r=".51" fill="#0dab76"/>
<g fill="none" stroke="#0dab76" stroke-width=".2">
<path d="M104.2 77.4h5.1M106.8 77.4v2.5M180.4 191.6h2.5v2.6"/>
<circle cx="287" cy="92.6" r=".51"/>
</g>
<circle cx="106.8" cy="77.4" r=".51" fill="#0dab76"/>
<g fill="none" stroke="#0dab76" stroke-width=".2">
<path d="M104.2 135.8h5.1M106.8 135.8v2.5"/>
<circle cx="106.8" cy="77.4" r=".51"/>
</g>
<circle cx="106.8" cy="135.8" r=".51" fill="#0dab76"/>
<g fill="none" stroke="#0dab76" stroke-width=".2">
<path d="M182.9 204.3v2.5"/>
<circle cx="106.8" cy="135.8" r=".51"/>
</g>
<g font-size="3.7" fill="#c90d0c">
<text x="101.7" y="34.9">1</text>
<text x="147" y="34.9">2</text>
<text x="192.3" y="34.9">3</text>
<text x="237.6" y="34.9">4</text>
<text x="282.8" y="34.9">5</text>
<text x="328.1" y="34.9">6</text>
<text x="77" y="58">A</text>
<text x="352.5" y="58">A</text>
<text x="77" y="100.4">B</text>
<text x="352.5" y="100.4">B</text>
<text x="76.9" y="142.8">C</text>
<text x="352.4" y="142.8">C</text>
<text x="76.9" y="185.2">D</text>
<text x="352.4" y="185.2">D</text>
<text x="77" y="227.6">E</text>
<text x="352.5" y="227.6">E</text>
</g>
<g font-size="3.6" fill="#c90d0c">
<text x="281.9" y="44.4">2021-04-22 BOSS-Ion-Pump-Interface</text>
<text x="250.2" y="228.4">TITLE:</text>
<text x="264.2" y="228.4">2021-04-22 BOSS-Ion-Pump-Interface</text>
<text x="250.2" y="236.1">Document Number:</text>
<text x="337.8" y="236.1">REV:</text>
<text x="250.2" y="246.2">Date:</text>
<text x="261.7" y="246.2">5/27/2021 7:11 AM</text>
<text x="321.3" y="246.2">Sheet:</text>
<text x="335.3" y="246.2">1/2</text>
</g>
<g font-size="2.5" fill="#808080">
<text x="208.3" y="45.6">J2</text>
<text x="213.4" y="66">U1</text>
<text x="132.2" y="73.6">PS1</text>
<text x="108.3" y="82.1">C1</text>
<text x="327.7" y="83.7">J4</text>
<text x="108.3" y="87.2">4.7uF</text>
<text x="315" y="87.5">GND</text>
<text x="233.7" y="90.1">GND</text>
<text x="261.7" y="90.1">GND</text>
<text x="102.9" y="96.2">GND-1</text>
<text x="120.7" y="96.2">GND-1</text>
<text x="208.3" y="104">J3</text>
<text x="213.4" y="124.3">U2</text>
<text x="132.2" y="132">PS2</text>
<text x="287" y="135.8">GND</text>
<text x="317.5" y="135.8">GND</text>
<text x="108.3" y="140.5">C2</text>
<text x="108.3" y="145.5">4.7uF</text>
<text x="233.7" y="148.5">GND</text>
<text x="261.7" y="148.5">GND</text>
<text x="102.9" y="154.6">GND-1</text>
<text x="120.7" y="154.6">GND-1</text>
<text x="126.3" y="183.3">+24V</text>
<text x="154.2" y="183.3">+24V</text>
<text x="186.7" y="200.5">D1</text>
<text x="125.7" y="205.3">GND-1</text>
<text x="179.1" y="204.3">BZT52C11-7-F</text>
<text x="175.8" y="212.9">100K</text>
<text x="178.4" y="210.1">R3</text>
<text x="179" y="228.2">GND-1</text>
</g>
<g font-size="2.5" fill="#c90d0c">
<text x="215.9" y="49.2">Pin 2 routes through shorting connector</text>
<text x="215.9" y="51.9">and toggle switch before coming back</text>
<text x="215.9" y="54.5">to pin 3.</text>
<text x="215.9" y="107.6">Pin 2 routes through shorting connector</text>
<text x="215.9" y="110.2">and toggle switch before coming back</text>
<text x="215.9" y="112.9">to pin 3.</text>
</g>
<g font-size="2.1" fill="#808080">
<text x="206.8" y="49.1">1</text>
<text x="206.8" y="51.6">2</text>
<text x="210.7" y="50.2">1</text>
<text x="210.7" y="52.7">2</text>
<text x="206.8" y="54.1">3</text>
<text x="206.8" y="56.7">4</text>
<text x="210.7" y="55.3">3</text>
<text x="210.7" y="57.8">4</text>
<text x="209.3" y="69.4">1</text>
<text x="209.3" y="71.9">2</text>
<text x="213.2" y="70.5">VCAP</text>
<text x="223.2" y="70.5">VDD2</text>
<text x="231.5" y="71.9">7</text>
<text x="231.5" y="69.4">8</text>
<text x="128.6" y="77">2</text>
<text x="154.8" y="77">6</text>
<text x="209.3" y="74.5">3</text>
<text x="209.3" y="77">4</text>
<text x="213.2" y="73.1">IN</text>
<text x="213.2" y="75.6">VDD1</text>
<text x="222.8" y="75.6">OUTN</text>
<text x="223" y="73.1">OUTP</text>
<text x="231.5" y="77">5</text>
<text x="231.5" y="74.5">6</text>
<text x="318.3" y="72.5" transform="rotate(-90 318.3 72.5)">1</text>
<text x="108.9" y="78.9" transform="rotate(-90 108.9 78.9)">1</text>
<text x="124.2" y="78.9" transform="rotate(-90 124.2 78.9)">2</text>
<text x="128.6" y="82.1">3</text>
<text x="134.5" y="78.1">+VIN</text>
<text x="134.5" y="83.2">CTRL</text>
<text x="143" y="78.1">+VOUT</text>
<text x="144.9" y="83.2">TRIM</text>
<text x="154.8" y="82.1">5</text>
<text x="213.2" y="78.1">GND1</text>
<text x="223" y="78.1">GND2</text>
<text x="128.6" y="87.2">1</text>
<text x="134.5" y="88.3">-VIN</text>
<text x="143.5" y="88.3">-VOUT</text>
<text x="154.8" y="87.2">7</text>
<text x="326.1" y="87.2">1</text>
<text x="326.1" y="89.7">2</text>
<text x="330" y="88.3">1</text>
<text x="147.1" y="93.4">NC</text>
<text x="154.8" y="92.2">8</text>
<text x="326.1" y="92.2">3</text>
<text x="326.1" y="94.8">4</text>
<text x="330" y="90.8">2</text>
<text x="330" y="93.4">3</text>
<text x="330" y="95.9">4</text>
<text x="168.4" y="96.1" transform="rotate(-90 168.4 96.1)">1</text>
<text x="326.1" y="97.3">5</text>
<text x="326.1" y="99.9">6</text>
<text x="330" y="98.4">5</text>
<text x="330" y="101">6</text>
<text x="206.8" y="107.5">1</text>
<text x="206.8" y="110">2</text>
<text x="206.8" y="112.6">3</text>
<text x="210.7" y="108.6">1</text>
<text x="210.7" y="111.1">2</text>
<text x="210.7" y="113.7">3</text>
<text x="293.1" y="112.6">4</text>
<text x="315.3" y="112.6">3</text>
<text x="206.8" y="115.1">4</text>
<text x="210.7" y="116.2">4</text>
<text x="293.1" y="117.6">5</text>
<text x="315.3" y="117.6">2</text>
<text x="293.1" y="122.7">6</text>
<text x="315.3" y="122.7">1</text>
<text x="209.3" y="127.8">1</text>
<text x="209.3" y="130.3">2</text>
<text x="213.2" y="128.9">VCAP</text>
<text x="213.2" y="131.4">IN</text>
<text x="223" y="131.4">OUTP</text>
<text x="223.2" y="128.9">VDD2</text>
<text x="231.5" y="130.3">7</text>
<text x="231.5" y="127.8">8</text>
<text x="108.9" y="137.3" transform="rotate(-90 108.9 137.3)">1</text>
<text x="124.2" y="137.3" transform="rotate(-90 124.2 137.3)">2</text>
<text x="128.6" y="135.4">2</text>
<text x="134.5" y="136.5">+VIN</text>
<text x="143" y="136.5">+VOUT</text>
<text x="154.8" y="135.4">6</text>
<text x="209.3" y="132.9">3</text>
<text x="209.3" y="135.4">4</text>
<text x="213.2" y="134">VDD1</text>
<text x="213.2" y="136.5">GND1</text>
<text x="222.8" y="134">OUTN</text>
<text x="223" y="136.5">GND2</text>
<text x="231.5" y="135.4">5</text>
<text x="231.5" y="132.9">6</text>
<text x="128.6" y="140.5">3</text>
<text x="134.5" y="141.6">CTRL</text>
<text x="144.9" y="141.6">TRIM</text>
<text x="154.8" y="140.5">5</text>
<text x="128.6" y="145.6">1</text>
<text x="134.5" y="146.7">-VIN</text>
<text x="143.5" y="146.7">-VOUT</text>
<text x="154.8" y="145.6">7</text>
<text x="147.1" y="151.8">NC</text>
<text x="154.8" y="150.7">8</text>
<text x="168.4" y="154.5" transform="rotate(-90 168.4 154.5)">1</text>
<text x="124.9" y="191.3">2</text>
<text x="161.1" y="191.3">3</text>
<text x="178.2" y="191.3">2</text>
<text x="121" y="197.5">1</text>
<text x="121" y="192.4">2</text>
<text x="124.9" y="196.3">1</text>
<text x="165" y="192.4">3</text>
<text x="174.3" y="192.4">2</text>
<text x="169.9" y="203.3" transform="rotate(-90 169.9 203.3)">1</text>
<text x="171" y="199.4" transform="rotate(-90 171 199.4)">1</text>
<text x="138" y="205.3" transform="rotate(-90 138 205.3)">1</text>
</g>
<g font-size="1.8" fill="#808080">
<text x="148.7" y="52.6">+15V-B/2.2C</text>
<text x="188.3" y="50.1">GND-ISO-B/2.2C</text>
<text x="149.4" y="57.7">FROM-PUMP-B/2.3C</text>
<text x="181.1" y="55.2">VDD1-B/2.2C</text>
<text x="171.5" y="65.4">1K</text>
<text x="171.5" y="63.2">R1</text>
<text x="205.8" y="62.1">MOLEX-22112042</text>
<text x="256.6" y="63.4">+5V</text>
<text x="276.9" y="63.4">+5V</text>
<text x="297.2" y="63.4">+5V</text>
<text x="177.6" y="70.4">VCAP-B</text>
<text x="295.5" y="71.7">C15</text>
<text x="317.5" y="68.5">TP4</text>
<text x="109.9" y="74.8">WURTH-744032006</text>
<text x="170.5" y="72.9">IN-B</text>
<text x="249.4" y="74.5">C11</text>
<text x="259.5" y="74.5">C13</text>
<text x="300.7" y="76.5">10uF 50V</text>
<text x="93.3" y="78">+24V-PROT</text>
<text x="115" y="79.9">L1</text>
<text x="171.5" y="79.5">C3</text>
<text x="181.7" y="79.5">C5</text>
<text x="189.3" y="79.5">C7</text>
<text x="196.9" y="79.5">C9</text>
<text x="215.9" y="82.5">ISO224ADWVR</text>
<text x="248" y="79.5">0.1uF</text>
<text x="259.6" y="79.5">1uF</text>
<text x="169.3" y="84.6">1.0uF</text>
<text x="178.4" y="84.6">0.22uF</text>
<text x="187" y="84.6">1.0uF</text>
<text x="194.7" y="84.6">0.1uF</text>
<text x="209.6" y="88.2">GND-ISO-B/2.2C</text>
<text x="233.3" y="95.8">OUTN-B</text>
<text x="235.9" y="93.3">OUTP-B</text>
<text x="134.7" y="97.7">RECOM-RS6-2415S</text>
<text x="164.4" y="100.2">TP2</text>
<text x="308" y="107.8">TVS3</text>
<text x="325.1" y="105.3">MOLEX-22112062</text>
<text x="148.7" y="111">+15V-A/2.2D</text>
<text x="181.1" y="113.5">VDD1-A/2.2D</text>
<text x="188.3" y="108.5">GND-ISO-A/2.2D</text>
<text x="321.3" y="113.5">OUTN-A/2.3B</text>
<text x="149.4" y="116.1">FROM-PUMP-A/2.3D</text>
<text x="171.5" y="123.8">1K</text>
<text x="171.5" y="121.6">R2</text>
<text x="205.8" y="120.5">MOLEX-22112042</text>
<text x="256.6" y="121.8">+5V</text>
<text x="323.9" y="123.7">OUTP-A/2.3B</text>
<text x="170.5" y="131.3">IN-A</text>
<text x="177.6" y="128.8">VCAP-A</text>
<text x="298.5" y="129.4">ESDA6V1BC6</text>
<text x="93.3" y="136.4">+24V-PROT</text>
<text x="109.9" y="133.2">WURTH-744032006</text>
<text x="171.5" y="137.9">C4</text>
<text x="181.7" y="137.9">C6</text>
<text x="189.3" y="137.9">C8</text>
<text x="196" y="137.9">C10</text>
<text x="248" y="137.9">0.1uF</text>
<text x="249.3" y="132.8">C12</text>
<text x="259.5" y="132.8">C14</text>
<text x="259.6" y="137.9">1uF</text>
<text x="115" y="138.3">L2</text>
<text x="169.3" y="143">1.0uF</text>
<text x="178.4" y="143">0.22uF</text>
<text x="187" y="143">1.0uF</text>
<text x="194.7" y="143">0.1uF</text>
<text x="215.9" y="140.8">ISO224ADWVR</text>
<text x="209.6" y="146.6">GND-ISO-A/2.2D</text>
<text x="229.1" y="154.2">OUTN-A/2.3B</text>
<text x="283.2" y="151.6">OUTP-A/2.3B</text>
<text x="134.7" y="156.1">RECOM-RS6-2415S</text>
<text x="164.4" y="158.6">TP3</text>
<text x="167.9" y="185.3">Q1</text>
<text x="122" y="187.8">J1</text>
<text x="127.9" y="195.5">MOLEX-22112022</text>
<text x="184.2" y="192.3">+24V-PROT</text>
<text x="157.8" y="200.5">SSM3J351R</text>
<text x="134" y="209.4">TP1</text>
</g>
</svg>
